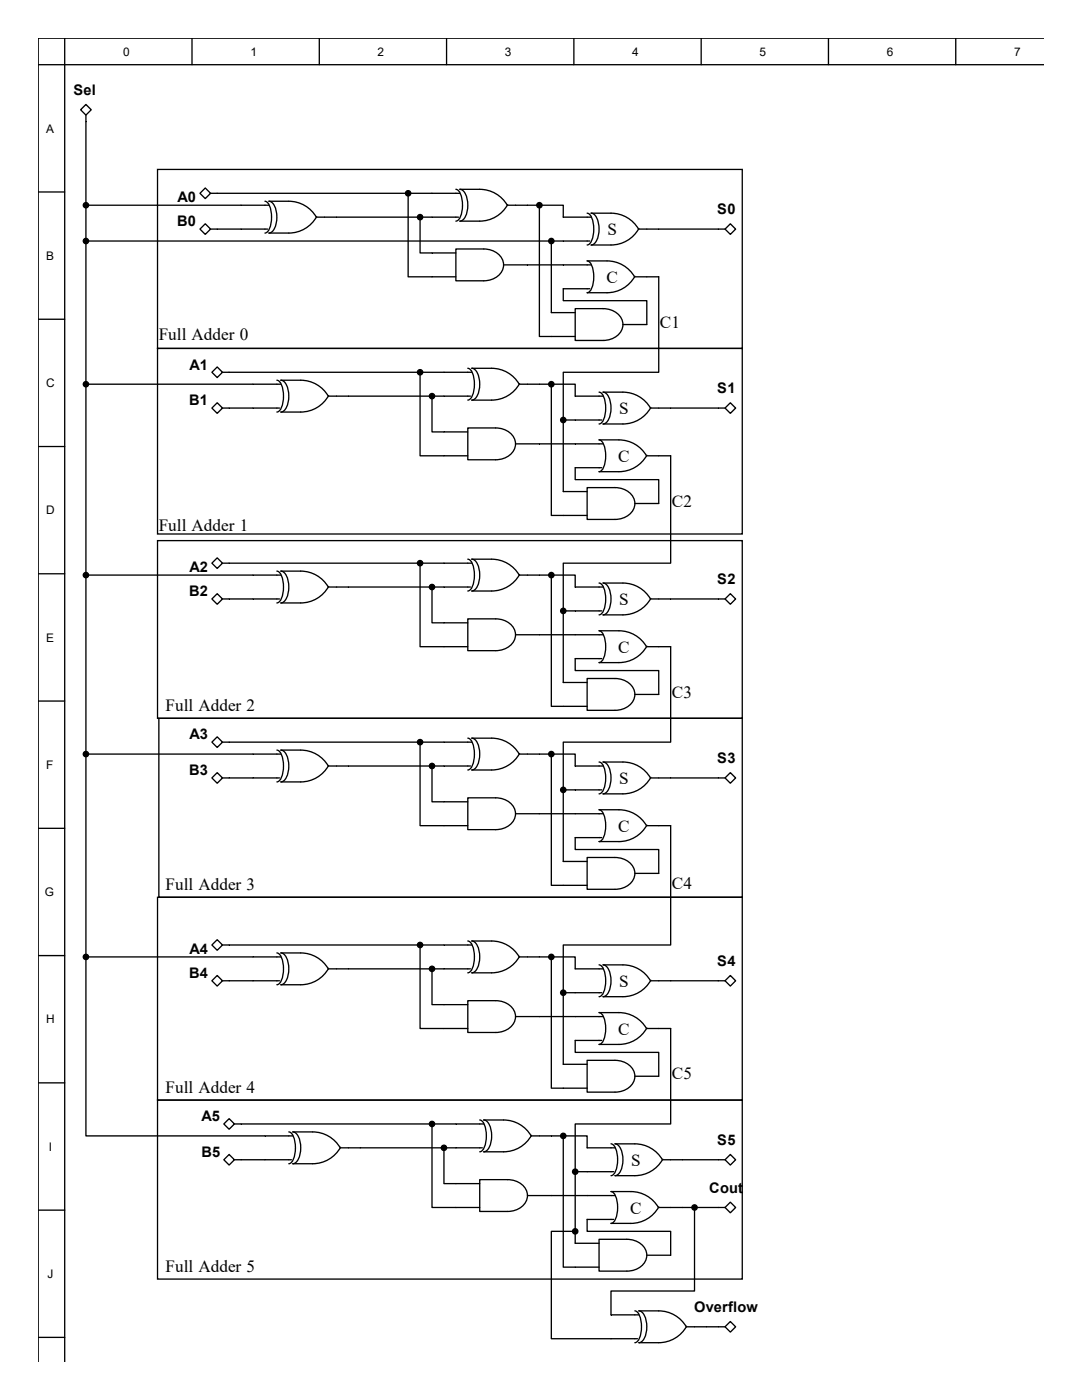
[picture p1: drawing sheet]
<svg xmlns="http://www.w3.org/2000/svg" width="216mm" height="279mm" viewBox="0 0 216 279" stroke-linecap="round" stroke-linejoin="round" font-family="sans-serif">
<g fill="none" stroke="#000" stroke-width=".26">
<path d="M7.6 12.9h200.7M12.9 7.6v264.2M38.3 7.6v5.3M63.7 7.6v5.3M89.1 7.6v5.3M114.5 7.6v5.3M139.9 7.6v5.3M165.3 7.6v5.3M190.7 7.6v5.3M208.3 7.6h-200.7v264.2M7.6 38.3h5.3M16.1 21.9l1-1.1 1.1 1.1-1.1 1.1z"/>
<path d="M17.1 23v168M31.4 33.8h116.7v35.7h-116.7zM41 37.5l1 1.1-1 1-1.1-1zM42 38.6h49.8M81.4 38.6v16.6h9.6M91 37.8a2.4 2.4 0 0 1 1.3 2.4v1.5a2.4 2.4 0 0 1-1.3 2.4M17.1 41h36.6M17.1 48.1h100.6M39.9 45.7l1.1-1 1 1-1 1.1zM42 45.7h11.4M52.9 40.2a2.4 2.4 0 0 1 1.3 2.4v1.5a2.4 2.4 0 0 1-1.3 2.4M63.2 43.3h28.3"/>
<path d="M63.2 43.2a6.3 6.3 0 0 1-5.6 3.3h-3.9a2.38 2.38 0 0 0 1.5-2.4 4.1 4.1 0 0 0-1.2-3.9h-.3h3.9a6.3 6.3 0 0 1 5.5 3.2M83.8 43.3v7.2h7.2M91 49.7h5.5a3.6 3.6 0 0 1 4 3.2 3.6 3.6 0 0 1-4 3.1h-5.5zM100.5 52.9h17.4M101.3 41h6.3M101.3 40.8a6.3 6.3 0 0 1-5.6 3.3h-3.9a2.38 2.38 0 0 0 1.5-2.4 4.1 4.1 0 0 0-1.2-3.8l-.3-.1h3.9a6.3 6.3 0 0 1 5.5 3.2M107.6 41h4.8v2.3h5.5M107.6 41v26.2h7.2M110 48.1v14.3h4.8M117.2 42.5a2.4 2.4 0 0 1 1.2 2.5v1.4a2.4 2.4 0 0 1-1.2 2.5M117.7 57.6h-5.3v2.4h16.7v4.8h-4.8M126.7 55.2h4.7v19.1h-19v9.5"/>
<path d="M126.7 55.1a6.3 6.3 0 0 1-5.6 3.3h-3.9a2.4 2.4 0 0 0 1.2-2.4v-1.5a2.4 2.4 0 0 0-1.2-2.4h3.9a6.3 6.3 0 0 1 5.5 3.2M127.5 45.7h17.2M127.5 45.6a6.3 6.3 0 0 1-5.6 3.3h-4a2.38 2.38 0 0 0 1.6-2.5 4.1 4.1 0 0 0-1.2-3.8l-.4-.1h4a6.3 6.3 0 0 1 5.5 3.2M144.7 45.7l1-1 1.1 1-1.1 1.1zM7.6 63.7h5.3M17.1 76.7h38.9M31.4 69.5h116.7v37.1h-116.7zM43.3 73.2l1.1 1.1-1.1 1.1-1-1.1zM44.4 74.3h49.7M55.2 75.9a2.4 2.4 0 0 1 1.3 2.4v1.5a2.4 2.4 0 0 1-1.3 2.4M65.6 79.1h28.3M65.6 78.9a6.3 6.3 0 0 1-5.6 3.3h-4a2.38 2.38 0 0 0 1.6-2.4 4.1 4.1 0 0 0-1.2-3.8l-.4-.1h4a6.3 6.3 0 0 1 5.5 3.2"/>
<path d="M83.8 74.3v16.7h9.5M86.2 79.1v7.1h7.1M93.3 73.5a2.4 2.4 0 0 1 1.3 2.4v1.5a2.4 2.4 0 0 1-1.3 2.5M103.7 76.7h6.3M103.7 76.6a6.3 6.3 0 0 1-5.6 3.3h-4a2.38 2.38 0 0 0 1.6-2.5 4.1 4.1 0 0 0-1.2-3.8l-.4-.1h4a6.3 6.3 0 0 1 5.5 3.2M110 76.7h4.8v2.4h5.5M110 76.7v26.2h7.2M114.8 61.6h5.5a3.6 3.6 0 0 1 4 3.2 3.6 3.6 0 0 1-4 3.1h-5.5zM119.5 78.3a2.4 2.4 0 0 1 1.3 2.4v1.5a2.4 2.4 0 0 1-1.3 2.4M7.6 89.1h5.3M43.3 80.4l1.1 1-1.1 1.1-1-1.1zM44.4 81.4h11.4"/>
<path d="M93.3 85.4h5.6a3.6 3.6 0 0 1 4 3.2 3.6 3.6 0 0 1-4 3.2h-5.6zM102.9 88.6h17.4M112.4 83.8h7.7M112.4 83.8v14.3h4.8M117.2 97.3h5.5a3.6 3.6 0 0 1 4 3.2 3.6 3.6 0 0 1-4 3.2h-5.5zM120.1 93.3h-5.3v2.4h16.6v4.8h-4.7M129.1 91h4.7v21.4h-21.4v9.5M129.1 90.8a6.4 6.4 0 0 1-5.6 3.3h-4a2.4 2.4 0 0 0 1.3-2.4v-1.5a2.4 2.4 0 0 0-1.3-2.4h4a6.4 6.4 0 0 1 5.5 3.2M129.9 81.4h14.8M129.9 81.3a6.3 6.3 0 0 1-5.6 3.3h-4a2.38 2.38 0 0 0 1.6-2.4 4.1 4.1 0 0 0-1.2-3.9h-.4h4a6.3 6.3 0 0 1 5.5 3.2M144.7 81.4l1-1 1.1 1-1.1 1.1zM7.6 114.5h5.3"/>
<path d="M17.1 114.8h38.9M31.4 107.9h116.7v35.4h-116.7zM43.3 111.3l1.1 1.1-1.1 1.1-1-1.1zM43.3 118.5l1.1 1-1.1 1.1-1-1.1zM44.4 112.4h49.7M44.4 119.5h11.4M55.2 114a2.4 2.4 0 0 1 1.3 2.4v1.5a2.4 2.4 0 0 1-1.3 2.4M65.6 117.2h28.3M65.6 117a6.3 6.3 0 0 1-5.6 3.3h-4a2.38 2.38 0 0 0 1.6-2.4 4.1 4.1 0 0 0-1.2-3.8l-.4-.1h4a6.3 6.3 0 0 1 5.5 3.2M83.8 112.4v16.7h9.5M86.2 117.2v7.1h7.1M93.3 111.6a2.4 2.4 0 0 1 1.3 2.4v1.5a2.4 2.4 0 0 1-1.3 2.4"/>
<path d="M103.7 114.8h6.3M103.7 114.7a6.3 6.3 0 0 1-5.6 3.2h-4a2.38 2.38 0 0 0 1.6-2.4 4.1 4.1 0 0 0-1.2-3.8l-.4-.1h4a6.3 6.3 0 0 1 5.5 3.2M110 114.8h4.8v2.4h5.5M110 114.8v26.2h7.2M119.5 116.4a2.4 2.4 0 0 1 1.3 2.4v1.5a2.4 2.4 0 0 1-1.3 2.4M129.9 119.5h14.8M129.9 119.4a6.3 6.3 0 0 1-5.6 3.3h-4a2.38 2.38 0 0 0 1.6-2.4 4.1 4.1 0 0 0-1.2-3.9h-.4h4a6.3 6.3 0 0 1 5.5 3.2M144.7 119.5l1-1 1.1 1-1.1 1.1zM7.6 139.9h5.3M93.3 123.5h5.6a3.6 3.6 0 0 1 4 3.2 3.6 3.6 0 0 1-4 3.2h-5.6zM102.9 126.7h17.4M112.4 121.9h7.7"/>
<path d="M112.4 121.9v14.3h4.8M117.2 135.4h5.5a3.6 3.6 0 0 1 4 3.2 3.6 3.6 0 0 1-4 3.2h-5.5zM120.1 131.4h-5.3v2.4h16.6v4.8h-4.7M129.1 129.1h4.7v19h-21.4v9.5M129.1 128.9a6.3 6.3 0 0 1-5.6 3.3h-4a2.4 2.4 0 0 0 1.3-2.4v-1.5a2.4 2.4 0 0 0-1.3-2.4h4a6.3 6.3 0 0 1 5.5 3.2M17.1 150.5h38.9M31.7 143.3h116.4v35.8h-116.4zM43.3 147.1l1.1 1-1.1 1.1-1-1.1zM43.3 154.2l1.1 1.1-1.1 1-1-1zM44.4 148.1h49.7M44.4 155.3h11.4M55.2 149.7a2.4 2.4 0 0 1 1.3 2.4v1.5a2.4 2.4 0 0 1-1.3 2.4"/>
<path d="M65.6 152.9h28.3M65.6 152.8a6.3 6.3 0 0 1-5.6 3.2h-4a2.38 2.38 0 0 0 1.6-2.4 4.1 4.1 0 0 0-1.2-3.8l-.4-.1h4a6.3 6.3 0 0 1 5.5 3.2M83.8 148.1v16.7h9.5M86.2 152.9v7.1h7.1M93.3 147.3a2.4 2.4 0 0 1 1.3 2.5v1.4a2.4 2.4 0 0 1-1.3 2.5M93.3 159.2h5.6a3.6 3.6 0 0 1 4 3.2 3.6 3.6 0 0 1-4 3.2h-5.6zM103.7 150.5h6.3M103.7 150.4a6.3 6.3 0 0 1-5.6 3.3h-4a2.38 2.38 0 0 0 1.6-2.5 4.1 4.1 0 0 0-1.2-3.8l-.4-.1h4a6.3 6.3 0 0 1 5.5 3.2M110 150.5h4.8v2.4h5.5M110 150.5v26.2h7.2M112.4 157.6h7.7M112.4 157.6v14.3h4.8"/>
<path d="M119.5 152.1a2.4 2.4 0 0 1 1.3 2.4v1.5a2.4 2.4 0 0 1-1.3 2.4M129.9 155.3h14.8M129.9 155.1a6.3 6.3 0 0 1-5.6 3.3h-4a2.38 2.38 0 0 0 1.6-2.4 4.1 4.1 0 0 0-1.2-3.8l-.4-.1h4a6.3 6.3 0 0 1 5.5 3.2M144.7 155.3l1-1.1 1.1 1.1-1.1 1zM7.6 165.3h5.3M31.4 179.1h116.7v40.4h-116.7zM102.9 162.4h17.4M117.2 171.1h5.5a3.6 3.6 0 0 1 4 3.2 3.6 3.6 0 0 1-4 3.2h-5.5zM120.1 167.2h-5.3v2.3h16.6v4.8h-4.7M129.1 164.8h4.7v23.8h-21.4v9.5M129.1 164.7a6.3 6.3 0 0 1-5.6 3.3h-4a2.4 2.4 0 0 0 1.3-2.5v-1.4a2.4 2.4 0 0 0-1.3-2.5h4a6.3 6.3 0 0 1 5.5 3.2M7.6 190.7h5.3"/>
<path d="M17.1 191v35.7h41.3M17.1 191h38.9M43.3 187.5l1.1 1.1-1.1 1.1-1-1.1zM43.3 194.7l1.1 1-1.1 1.1-1-1.1zM44.4 188.6h49.7M44.4 195.7h11.4M55.2 190.2a2.4 2.4 0 0 1 1.3 2.4v1.5a2.4 2.4 0 0 1-1.3 2.4M65.6 193.4h28.3M65.6 193.2a6.3 6.3 0 0 1-5.6 3.3h-4a2.38 2.38 0 0 0 1.6-2.4 4.1 4.1 0 0 0-1.2-3.8l-.4-.1h4a6.3 6.3 0 0 1 5.5 3.2M83.8 188.6v16.7h9.5M86.2 193.4v7.1h7.1M93.3 187.8a2.4 2.4 0 0 1 1.3 2.4v1.5a2.4 2.4 0 0 1-1.3 2.4"/>
<path d="M93.3 199.7h5.6a3.6 3.6 0 0 1 4 3.2 3.6 3.6 0 0 1-4 3.2h-5.6zM103.7 191h6.3M103.7 190.9a6.3 6.3 0 0 1-5.6 3.2h-4a2.38 2.38 0 0 0 1.6-2.4 4.1 4.1 0 0 0-1.2-3.8l-.4-.1h4a6.3 6.3 0 0 1 5.5 3.2M110 191h4.8v2.4h5.5M110 191v26.2h7.2M112.4 198.1h7.7M112.4 198.1v14.3h4.8M119.5 192.6a2.4 2.4 0 0 1 1.3 2.4v1.5a2.4 2.4 0 0 1-1.3 2.4M129.9 195.7h14.8M129.9 195.6a6.3 6.3 0 0 1-5.6 3.3h-4a2.38 2.38 0 0 0 1.6-2.4 4.1 4.1 0 0 0-1.2-3.9h-.4h4a6.3 6.3 0 0 1 5.5 3.2M144.7 195.7l1-1 1.1 1-1.1 1.1zM7.6 216.1h5.3"/>
<path d="M31.4 219.5h116.7v35.8h-116.7zM102.9 202.9h17.4M117.2 211.6h5.5a3.6 3.6 0 0 1 4 3.2 3.6 3.6 0 0 1-4 3.2h-5.5zM120.1 207.6h-5.3v2.4h16.6v4.8h-4.7M129.1 205.3h4.7v19h-19v9.5M129.1 205.1a6.3 6.3 0 0 1-5.6 3.3h-4a2.4 2.4 0 0 0 1.3-2.4v-1.5a2.4 2.4 0 0 0-1.3-2.4h4a6.3 6.3 0 0 1 5.5 3.2M45.7 223.3l1.1 1-1.1 1.1-1-1.1zM45.7 230.4l1.1 1.1-1.1 1-1-1zM46.8 224.3h49.7M46.8 231.5h11.4M57.6 225.9a2.4 2.4 0 0 1 1.3 2.4v1.5a2.4 2.4 0 0 1-1.3 2.4M67.9 229.1h28.4"/>
<path d="M68 229a6.3 6.3 0 0 1-5.6 3.2h-4a2.38 2.38 0 0 0 1.6-2.4 4.1 4.1 0 0 0-1.2-3.8l-.4-.1h4a6.3 6.3 0 0 1 5.5 3.2M86.2 224.3v16.7h9.5M88.6 229.1v7.1h7.1M95.7 223.5a2.4 2.4 0 0 1 1.3 2.5v1.4a2.4 2.4 0 0 1-1.3 2.5M95.7 235.4h5.6a3.6 3.6 0 0 1 3.9 3.2 3.6 3.6 0 0 1-3.9 3.2h-5.6zM105.2 238.6h17.5M106 226.7h6.4M106.1 226.6a6.3 6.3 0 0 1-5.6 3.3h-4a2.38 2.38 0 0 0 1.6-2.5 4.1 4.1 0 0 0-1.2-3.8l-.4-.1h4a6.3 6.3 0 0 1 5.5 3.2M112.4 226.7h4.8v2.4h5.5M112.4 226.7v26.2h7.1M114.8 233.8h7.6M114.8 233.8v14.3h4.7"/>
<path d="M121.9 228.3a2.4 2.4 0 0 1 1.3 2.4v1.5a2.4 2.4 0 0 1-1.3 2.4M132.2 231.5h12.5M132.2 231.3a6.3 6.3 0 0 1-5.5 3.3h-4a2.38 2.38 0 0 0 1.6-2.4 4.1 4.1 0 0 0-1.2-3.8l-.4-.1h4a6.3 6.3 0 0 1 5.5 3.2M144.7 231.5l1-1.1 1.1 1.1-1.1 1zM7.6 241.5h5.3M114.8 245.7h-4.8v21.5h17.2M119.5 247.3h5.6a3.6 3.6 0 0 1 4 3.2 3.6 3.6 0 0 1-4 3.2h-5.6zM122.4 243.4h-5.2v2.3h16.6v4.8h-4.7M131.4 241h13.3M131.5 240.9a6.3 6.3 0 0 1-5.6 3.3h-4a2.4 2.4 0 0 0 1.3-2.5v-1.4a2.4 2.4 0 0 0-1.3-2.5h4a6.3 6.3 0 0 1 5.5 3.2M138.6 241v16.6h-16.7v4.8h5.6M144.7 241l1-1.1 1.1 1.1-1.1 1z"/>
<path d="M7.6 266.9h5.3M126.7 261.6a2.4 2.4 0 0 1 1.3 2.5v1.4a2.4 2.4 0 0 1-1.3 2.5M137 264.8h7.7M137 264.7a6.4 6.4 0 0 1-5.6 3.3h-3.9a2.38 2.38 0 0 0 1.5-2.5 4.1 4.1 0 0 0-1.2-3.8l-.3-.1h3.9a6.3 6.3 0 0 1 5.6 3.2M144.7 264.8l1-1.1 1.1 1.1-1.1 1z"/>
</g>
<g fill="#000" stroke="#000" stroke-width=".26">
<circle cx="81.4" cy="38.6" r=".53"/>
<circle cx="17.1" cy="41" r=".53"/>
<circle cx="17.1" cy="48.1" r=".53"/>
<circle cx="83.8" cy="43.3" r=".53"/>
<circle cx="107.6" cy="41" r=".53"/>
<circle cx="110" cy="48.1" r=".53"/>
<circle cx="17.1" cy="76.7" r=".53"/>
<circle cx="83.8" cy="74.3" r=".53"/>
<circle cx="86.2" cy="79.1" r=".53"/>
<circle cx="110" cy="76.7" r=".53"/>
<circle cx="112.4" cy="83.8" r=".53"/>
<circle cx="17.1" cy="114.8" r=".53"/>
<circle cx="83.8" cy="112.4" r=".53"/>
<circle cx="86.2" cy="117.2" r=".53"/>
<circle cx="110" cy="114.8" r=".53"/>
<circle cx="112.4" cy="121.9" r=".53"/>
<circle cx="17.1" cy="150.5" r=".53"/>
<circle cx="83.8" cy="148.1" r=".53"/>
<circle cx="86.2" cy="152.9" r=".53"/>
<circle cx="110" cy="150.5" r=".53"/>
<circle cx="112.4" cy="157.6" r=".53"/>
<circle cx="17.1" cy="191" r=".53"/>
<circle cx="83.8" cy="188.6" r=".53"/>
<circle cx="86.2" cy="193.4" r=".53"/>
<circle cx="110" cy="191" r=".53"/>
<circle cx="112.4" cy="198.1" r=".53"/>
<circle cx="86.2" cy="224.3" r=".53"/>
<circle cx="88.6" cy="229.1" r=".53"/>
<circle cx="112.4" cy="226.7" r=".53"/>
<circle cx="114.8" cy="233.8" r=".53"/>
<circle cx="114.8" cy="245.7" r=".53"/>
<circle cx="138.6" cy="241" r=".53"/>
</g>
<g font-size="3.4">
<text x="121.2" y="46.9">S</text>
<text x="121" y="56.4">C</text>
<text x="131.7" y="65.4">C1</text>
<text x="31.7" y="67.8">Full Adder 0</text>
<text x="123.5" y="82.6">S</text>
<text x="123.4" y="92.2">C</text>
<text x="134" y="101.1">C2</text>
<text x="31.7" y="105.9">Full Adder 1</text>
<text x="123.5" y="120.7">S</text>
<text x="123.4" y="130.3">C</text>
<text x="33" y="141.9">Full Adder 2</text>
<text x="134" y="139.2">C3</text>
<text x="123.5" y="156.5">S</text>
<text x="123.4" y="166">C</text>
<text x="33" y="177.6">Full Adder 3</text>
<text x="134" y="177.3">C4</text>
<text x="123.5" y="196.9">S</text>
<text x="123.4" y="206.5">C</text>
<text x="134" y="215.4">C5</text>
<text x="33" y="218.1">Full Adder 4</text>
<text x="125.9" y="232.7">S</text>
<text x="125.7" y="242.2">C</text>
<text x="33" y="253.8">Full Adder 5</text>
</g>
<g font-size="2.9">
<text x="14.6" y="19">Sel</text>
<text x="35.4" y="40.4">A0</text>
<text x="35.3" y="45.2">B0</text>
<text x="143.1" y="42.8">S0</text>
<text x="37.8" y="73.7">A1</text>
<text x="37.8" y="80.9">B1</text>
<text x="143.1" y="78.5">S1</text>
<text x="37.8" y="119">B2</text>
<text x="37.8" y="114.2">A2</text>
<text x="143.1" y="116.6">S2</text>
<text x="37.8" y="147.6">A3</text>
<text x="37.8" y="154.7">B3</text>
<text x="143.1" y="152.3">S3</text>
<text x="37.8" y="190.4">A4</text>
<text x="37.8" y="195.2">B4</text>
<text x="143.1" y="192.8">S4</text>
<text x="40.2" y="223.8">A5</text>
<text x="40.2" y="230.9">B5</text>
<text x="143.1" y="228.5">S5</text>
<text x="141.5" y="238">Cout</text>
<text x="138.5" y="261.9">Overflow</text>
</g>
<g font-size="2.4">
<text x="24.6" y="11.1">0</text>
<text x="50" y="11.1">1</text>
<text x="75.4" y="11.1">2</text>
<text x="100.8" y="11.1">3</text>
<text x="126.2" y="11.1">4</text>
<text x="151.6" y="11.1">5</text>
<text x="177" y="11.1">6</text>
<text x="202.4" y="11.1">7</text>
<text x="9.2" y="26.5">A</text>
<text x="9.2" y="51.9">B</text>
<text x="9.2" y="77.3">C</text>
<text x="9.2" y="102.7">D</text>
<text x="9.2" y="128.1">E</text>
<text x="9.2" y="153.5">F</text>
<text x="8.9" y="178.9">G</text>
<text x="9.2" y="204.3">H</text>
<text x="9.7" y="229.7">I</text>
<text x="9.5" y="255.1">J</text>
</g>
</svg>
